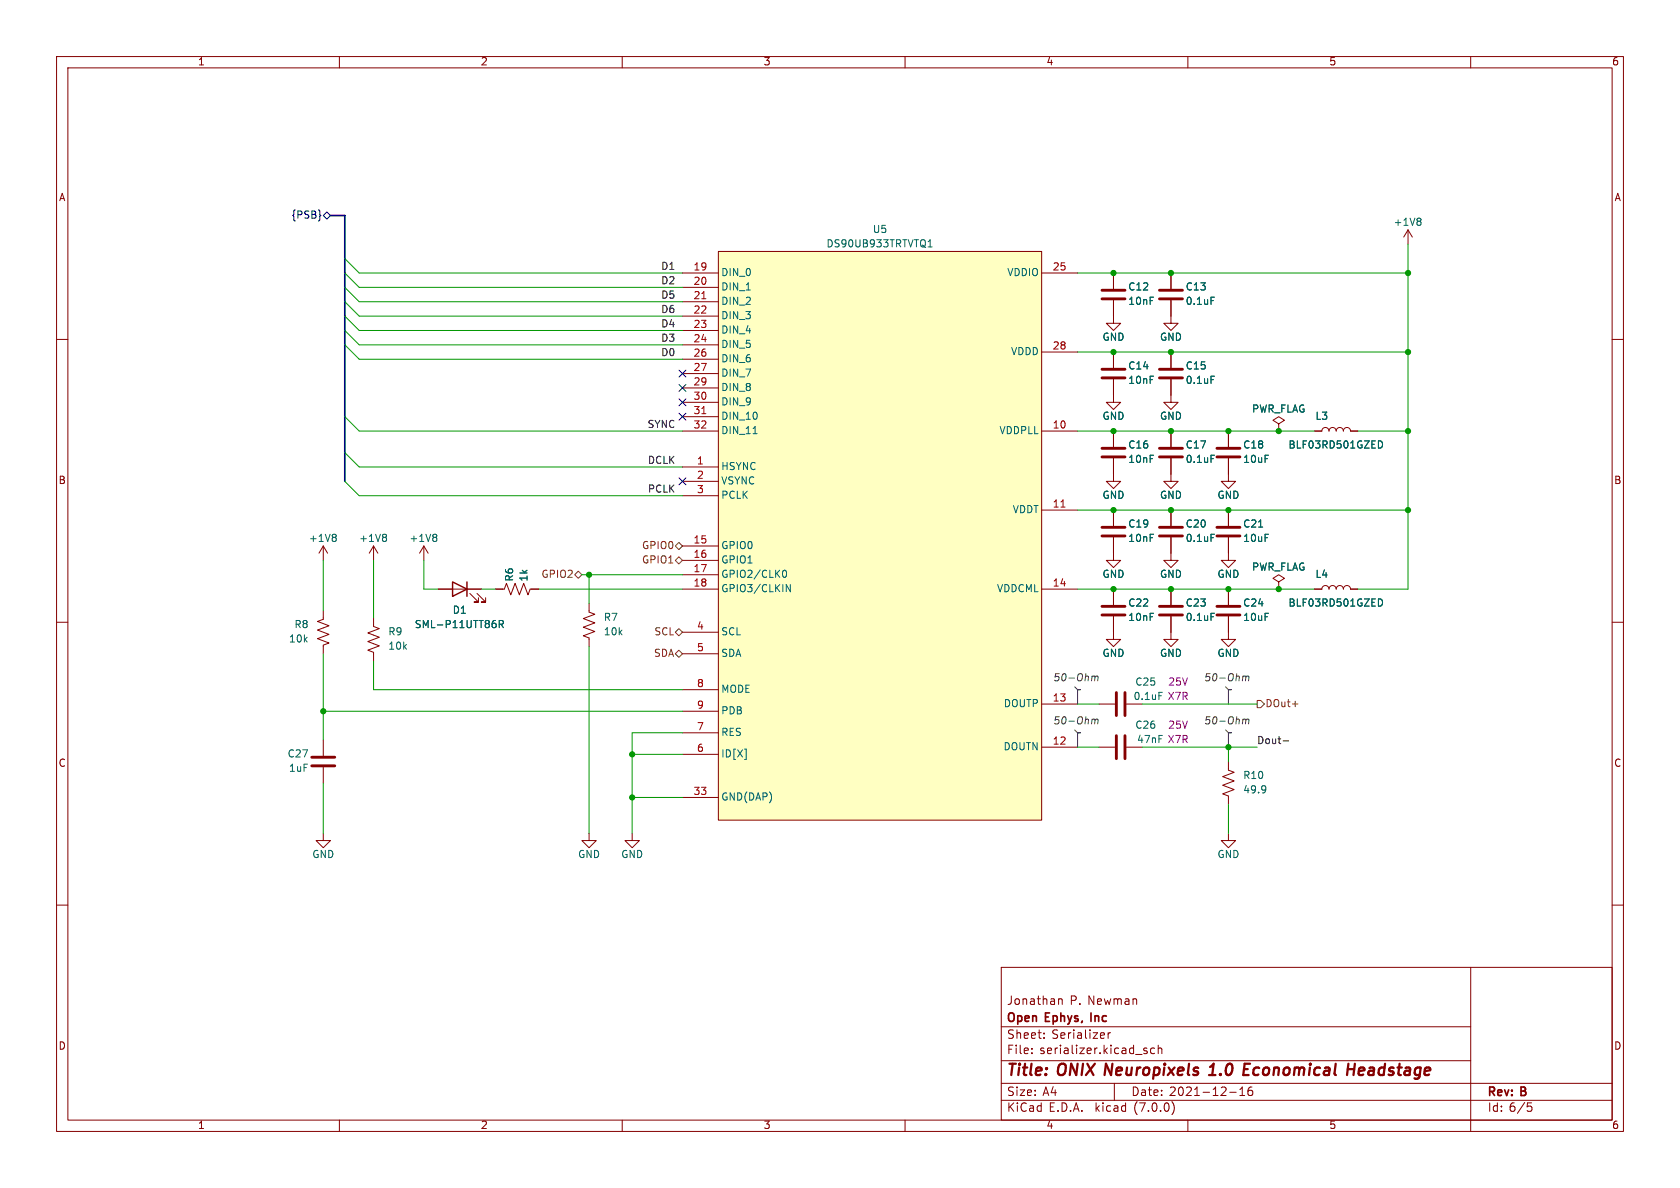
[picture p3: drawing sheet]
<svg xmlns="http://www.w3.org/2000/svg" width="297mm" height="210mm" viewBox="0 0 297 210" stroke-linecap="round" stroke-linejoin="round" font-family="sans-serif">
<g fill="none" stroke="#840000" stroke-width=".18">
<path d="M10 10h277v190h-277zM12 12h273v186h-273zM60 10v2M110 10v2M160 10v2M210 10v2M260 10v2M10 60h2M120.6 48.3h6.4M120.6 50.8h6.4M120.6 53.3h6.4M120.6 55.9h6.4"/>
<path d="M120.6 58.4h6.4M127 44.5h57.1v100.5h-57.1zM184.1 48.3h6.4M196.8 53.1v4.1h1.3l-1.3 1.2-1.2-1.2h1.2M196.8 48.3v2.8M207 53.1v4.1h1.3l-1.3 1.2-1.3-1.2h1.3M207 48.3v2.8M248.9 40.6l-.7 1.3M248.9 40.6v2.6M248.9 40.6l.8 1.3M285 60h2M120.6 76.2h6.4"/>
<path d="M120.6 61h6.4M120.6 63.5h6.4M120.6 66h6.4M120.6 68.6h6.4M120.6 71.1h6.4M120.6 73.7h6.4M184.1 76.2h6.4M184.1 62.2h6.4M196.8 67.1v4h1.3l-1.3 1.3-1.2-1.3h1.2M196.8 62.2v2.8M196.8 76.2v2.8M207 67.1v4h1.3l-1.3 1.3-1.3-1.3h1.3"/>
<path d="M207 62.2v2.8M207 76.2v2.8M217.2 76.2v2.8M226.1 74.9l1-.6-1-.6-1.1 .6 1.1 .6v1.3M226.1 76.2h.1M232.4 76.2h1.3a.64 .64 0 0 1 .6-.6 .64 .64 0 0 1 .6 .6 .64 .64 0 0 1 .7-.6 .64 .64 0 0 1 .6 .6 .64 .64 0 0 1 .7-.6 .64 .64 0 0 1 .6 .6 .64 .64 0 0 1 .6-.6 .64 .64 0 0 1 .7 .6h1.2M57.1 96.5l.8 1.3M57.1 96.5v2.6M57.1 96.5l-.7 1.3M66 96.5l-.7 1.3M66 96.5v2.6M66 96.5l.8 1.3"/>
<path d="M74.9 96.5l-.7 1.3M74.9 96.5v2.6M74.9 96.5l.8 1.3M120.6 82.6h6.4M120.6 96.5h6.4M120.6 99.1h6.4M120.6 85.1h6.4M120.6 87.6h6.4M184.1 90.2h6.4M196.8 81v4.1h1.3l-1.3 1.3-1.2-1.3h1.2M196.8 95v4.1h1.3l-1.3 1.2-1.2-1.2h1.2M196.8 90.2v2.8"/>
<path d="M207 95v4.1h1.3l-1.3 1.2-1.3-1.2h1.3M207 81v4.1h1.3l-1.3 1.3-1.3-1.3h1.3M207 90.2v2.8M217.2 95v4.1h1.2l-1.2 1.2-1.3-1.2h1.3M217.2 81v4.1h1.2l-1.2 1.3-1.3-1.3h1.3M217.2 90.2v2.8M10 110h2M57.1 108v1.5l-1 .4 2.1 .7-2.1 .8 2.1 .7-2.1 .8 2.1 .8-1.1 .3v1.6M66 109.2v1.5l1.1 .4-2.1 .8 2.1 .7-2.1 .8 2.1 .8-2.1 .7 1 .4v1.5M77.5 104.1h7.6M83.1 104.9l1.5 1.5h-.8h.8v-.7M84.3 104.9l1.6 1.5h-.8h.8v-.7"/>
<path d="M87.6 104.1h1.6l.3-1 .8 2.1 .8-2.1 .7 2.1 .8-2.1 .7 2.1 .4-1.1h1.5M104.1 106.7v1.5l1.1 .4-2.1 .7 2.1 .8-2.1 .8 2.1 .7-2.1 .8 1 .4v1.5M120.6 104.1h6.4M120.6 101.6h6.4M120.6 111.8h6.4M120.6 115.6h6.4M184.1 104.1h6.4M196.8 109v4h1.3l-1.3 1.3-1.2-1.3h1.2M196.8 104.1v2.8M207 109v4h1.3l-1.3 1.3-1.3-1.3h1.3M207 104.1v2.8M217.2 109v4h1.2l-1.2 1.3-1.3-1.3h1.3"/>
<path d="M217.2 104.1v2.8M226.1 102.9l1-.7-1-.6-1.1 .6 1.1 .7v1.2M226.1 104.1h.1M232.4 104.1h1.3a.64 .64 0 0 1 .6-.6 .64 .64 0 0 1 .6 .6 .64 .64 0 0 1 .7-.6 .64 .64 0 0 1 .6 .6 .64 .64 0 0 1 .7-.6 .64 .64 0 0 1 .6 .6 .64 .64 0 0 1 .6-.6 .64 .64 0 0 1 .7 .6h1.2M285 110h2M57.1 130.8v2.8M57.1 135.6v2.8M120.6 133.4h6.4M120.6 129.5h6.4M120.6 121.9h6.4M120.6 125.7h6.4M184.1 124.5h6.4"/>
<path d="M184.1 132.1h6.4M194.3 124.5h2.8M194.3 132.1h2.8M199.1 124.5h2.8M199.1 132.1h2.8M217.2 134.6v1.5l1 .4-2 .8 2 .7-2 .8 2 .8-2 .7 1 .4v1.5M10 160h2M57.1 147.3v1.3h-1.2l1.2 1.3 1.3-1.3h-1.3M104.1 147.3v1.3h1.3l-1.3 1.3-1.2-1.3h1.2M111.8 147.3v1.3h1.2l-1.2 1.3-1.3-1.3h1.3M120.6 141h6.4M217.2 147.3v1.3h1.2l-1.2 1.3-1.3-1.3h1.3"/>
<path d="M285 160h2M177 171h108v27h-108zM187.1 176.7l.3-.1h.3l.1 1M260 171v29M60 198v2M110 198v2M160 198v2M177 194.5h108M177 191.5h108M177 187.5h83M177 181.5h83M182.4 186.1v.2"/>
<path d="M182.4 185.3v.2M184.6 183.4v.2M184.6 182.6v.2M195.9 182.6v1M196.3 182.6h-.3l-.1 .2M197 191.5v3M202.4 185.8h.4v.2l-.2 .3h-.3M202.4 185.3h.4M204.1 185.3h-.4l-.3 .2v.5l.1 .2h.6M204.8 185.4l.2-.1h.3l.1 1M204.8 184.8v1.5M207.2 194.8a1.74 1.74 0 0 1 0 2.2"/>
<path d="M210 198v2M217.4 193.1h1.1M219.2 193.7h.8M219.2 192.6l.4-.4v1.5M221.3 192.2a.59 .59 0 0 0-.7 .6v.6l.2 .2 .4 .1 .2-.2 .1-.5-.2-.2-.4-.1-.3 .3M270.2 195.5h.3l.3 .3-.1 .6-.5 .1"/>
</g>
<path d="M213.7 190h1.2M213.9 188.6l.7-.6-.3 2M219.8 190h.9M219.9 189h.7M220 188h1M238.3 189h1.1M239.5 188l-.2 2" fill="none" stroke="#840000" stroke-width=".4"/>
<g fill="none" stroke="#006464" stroke-width=".18">
<path d="M251 38.6l.2 .2-.2 .3 .2 .3v.2l-.2 .2M164.1 43.6h.7M164.2 42.7l.2-.3v1.2M214.1 52.5h.6M133.1 76.7h.8M214.1 66.5h.6M243.7 77.9a.64 .64 0 0 1 .7 .7 .64 .64 0 0 1-.7 .6M59.2 94.4l.2 .3-.2 .3 .2 .2v.3l-.2 .2M68.1 94.4l.2 .3-.2 .3 .2 .2v.3l-.2 .2M77 94.4l.2 .3-.2 .3 .2 .2v.3l-.2 .2M214.1 94.4h.6M214.1 80.5h.6"/>
<path d="M88.3 110.4l.6-.1 .1-.2-.1-.3-.6-.1v1.3M88.6 110.4l.4 .6M138.3 101.3l.2-.4 .1-.1a.68 .68 0 0 1 .5 .6 .68 .68 0 0 1-.5 .7l-.1-.2-.2-.3M139 103.3l.7 1.3v-1.3M214.1 108.4h.6M243.7 105.9a.64 .64 0 0 1 .7 .6 .64 .64 0 0 1-.7 .6M204.9 122.4h.6M223.7 139a1.07 1.07 0 0 1-.1 1M223.8 139.4l-.1 .2"/>
</g>
<g fill="none" stroke="#840000" stroke-width=".51">
<path d="M194.8 52.8h4.1M194.8 51.3h4.1M205 52.8h4M205 51.3h4M194.8 79.2h4.1M194.8 66.8h4.1M194.8 65.3h4.1M205 79.2h4M205 66.8h4M205 65.3h4M215.1 79.2h4.1M194.8 94.7h4.1"/>
<path d="M194.8 93.2h4.1M194.8 80.8h4.1M205 94.7h4M205 93.2h4M205 80.8h4M215.1 94.7h4.1M215.1 93.2h4.1M215.1 80.8h4.1M194.8 108.7h4.1M194.8 107.2h4.1M205 108.7h4M205 107.2h4"/>
<path d="M215.1 108.7h4.1M215.1 107.2h4.1M55.1 135.4h4.1M55.1 133.9h4.1M197.4 122.4v4.1M197.4 130v4.1M198.9 122.4v4.1M198.9 130v4.1"/>
</g>
<path d="M80 102.9l2.5 1.2-2.5 1.3zM82.5 102.9v2.5" fill="none" stroke="#840000" stroke-width=".25"/>
<path d="M127 44.5h57.1v100.5h-57.1z" fill="#ffffc2" stroke="#ffffc2" stroke-width=".18"/>
<path d="M124.1 52.8h.7M124.1 73.1h.7M187.6 89.6h.7" fill="none" stroke="#a90000" stroke-width=".18"/>
<g fill="none" stroke="#484848" stroke-width=".18">
<path d="M193.1 119.6l.3-.1 .2 .2M193.6 119.7l.2-.2 .3 .1v.8M193.6 119.7l-.1 .7M219.8 119.6l.3-.1 .2 .2M220.3 119.7l.2-.2 .3 .1-.1 .8M220.3 119.7l-.1 .7M190 121.4l.5 .5h.5h-.5v2.6M190 129l.5 .5h.5h-.5v2.6M193.1 127.2l.3-.1 .2 .2M193.6 127.3l.2-.2 .3 .1v.8M193.6 127.3l-.1 .7M216.7 121.4l.5 .5h.5h-.5v2.6"/>
<path d="M216.7 129l.5 .5h.5h-.5v2.6M219.8 127.2l.3-.1 .2 .2M220.3 127.3l.2-.2 .3 .1-.1 .8M220.3 127.3l-.1 .7"/>
</g>
<path d="M56.6 38l.1 .1h-.1M57.1 38.1l.7-.6 .6 .6-.6 .6zM120 65.4l1.3 1.2M120 73.1l1.3 1.2M120 70.5l1.3 1.2M120 68l1.3 1.2M121.3 65.4l-1.3 1.2M121.3 73.1l-1.3 1.2M121.3 70.5l-1.3 1.2M121.3 68l-1.3 1.2M120 84.5l1.3 1.2M121.3 84.5l-1.3 1.2" fill="none" stroke="#000084" stroke-width=".18"/>
<path d="M119.4 99.1l.6-.7 .6 .7-.6 .6zM119.4 96.5l.6-.6 .6 .6-.6 .7zM101.6 101.6l.6-.6 .7 .6-.7 .6zM119.4 115.6l.6-.7 .6 .7-.6 .6zM119.4 111.8l.6-.7 .6 .7-.6 .6zM222.2 123.8h.7l.6 .7-.6 .6h-.7zM228.5 124.4h1" fill="none" stroke="#725600" stroke-width=".18"/>
<path d="M226.8 131h1" fill="none" stroke="#0f0f0f" stroke-width=".18"/>
<path d="M58.4 38.1h2.6v47" fill="none" stroke="#000084" stroke-width=".3"/>
<g fill="none" stroke="#009600" stroke-width=".18">
<path d="M61 50.8l2.5 2.5h57.1M61 53.3l2.5 2.6h57.1M61 48.3l2.5 2.5h57.1M61 45.7l2.5 2.6h57.1M61 55.9l2.5 2.5h57.1M61 58.4l2.5 2.6h57.1M190.5 48.3h58.4M248.9 43.2v60.9h-8.9M61 73.7l2.5 2.5h57.1M61 61l2.5 2.5h57.1M190.5 76.2h41.9M190.5 62.2h58.4"/>
<path d="M240 76.2h8.9M57.1 99.1v8.9M61 80l2.5 2.6h57.1M61 85.1l2.5 2.5h57.1M66 99.1v10.1M74.9 99.1v5h2.6M190.5 90.2h58.4M57.1 115.6v15.2M66 116.8v5.1h54.6M85.1 104.1h2.5M95.2 104.1h25.4M102.9 101.6h17.7"/>
<path d="M104.1 101.6v5.1M104.1 114.3v33M190.5 104.1h41.9M57.1 138.4v8.9M57.1 125.7h63.5M111.8 133.4h8.8M120.6 129.5h-8.8v17.8M190.5 124.5h3.8M190.5 132.1h3.8M201.9 124.5h20.3M201.9 132.1h20.3M217.2 132.1v2.5"/>
<path d="M111.8 141h8.8M217.2 142.2v5.1"/>
</g>
<g fill="#009600" stroke="#009600" stroke-width=".18">
<circle cx="57.1" cy="125.7" r=".46"/>
<circle cx="111.8" cy="141" r=".46"/>
<circle cx="111.8" cy="133.4" r=".46"/>
<circle cx="104.1" cy="101.6" r=".46"/>
<circle cx="196.8" cy="62.2" r=".46"/>
<circle cx="196.8" cy="76.2" r=".46"/>
<circle cx="207" cy="76.2" r=".46"/>
<circle cx="217.2" cy="76.2" r=".46"/>
<circle cx="207" cy="104.1" r=".46"/>
<circle cx="196.8" cy="104.1" r=".46"/>
<circle cx="196.8" cy="90.2" r=".46"/>
<circle cx="217.2" cy="104.1" r=".46"/>
<circle cx="217.2" cy="90.2" r=".46"/>
<circle cx="207" cy="90.2" r=".46"/>
<circle cx="217.2" cy="132.1" r=".46"/>
<circle cx="226.1" cy="76.2" r=".46"/>
<circle cx="226.1" cy="104.1" r=".46"/>
<circle cx="248.9" cy="62.2" r=".46"/>
<circle cx="248.9" cy="48.3" r=".46"/>
<circle cx="207" cy="48.3" r=".46"/>
<circle cx="196.8" cy="48.3" r=".46"/>
<circle cx="207" cy="62.2" r=".46"/>
<circle cx="248.9" cy="76.2" r=".46"/>
<circle cx="248.9" cy="90.2" r=".46"/>
</g>
<g font-size="2.8" fill="#840000">
<text x="178" y="190.8">Title:</text>
<text x="187.1" y="190.8">ONIX Neuropixels</text>
<text x="215.1" y="190.8">1.0</text>
<text x="221.7" y="190.8">Economical</text>
<text x="240.6" y="190.8">Headstage</text>
</g>
<g font-size="2.1" fill="#840000">
<text x="178" y="177.9">Jonathan</text>
<text x="189.1" y="177.9">P. Newman</text>
<text x="178" y="183.9">Sheet:</text>
<text x="178" y="181.1">Open</text>
<text x="184.9" y="181.1">Ephys,</text>
<text x="185.9" y="183.9">Serializer</text>
<text x="193.4" y="181.1">Inc</text>
<text x="178" y="186.6">File:</text>
<text x="183.8" y="186.6">serializer.kicad_sch</text>
<text x="178" y="196.8">KiCad</text>
<text x="178" y="194">Size:</text>
<text x="184.3" y="194">A4</text>
<text x="185.4" y="196.8">E.D.A.</text>
<text x="193.7" y="196.8">kicad</text>
<text x="200" y="194">Date:</text>
<text x="200.6" y="196.8">(7.0.0)</text>
<text x="206.7" y="194">2021-12-16</text>
<text x="263" y="194.2">Rev:</text>
<text x="263" y="196.8">Id: 6/5</text>
<text x="269" y="194.2">B</text>
</g>
<g font-size="1.8" fill="#840000">
<text x="35" y="11.8">1</text>
<text x="85" y="11.8">2</text>
<text x="135" y="11.8">3</text>
<text x="185" y="11.8">4</text>
<text x="235" y="11.8">5</text>
<text x="285" y="11.8">6</text>
<text x="10.4" y="35.8">A</text>
<text x="285.4" y="35.8">A</text>
<text x="10.3" y="85.8">B</text>
<text x="285.3" y="85.8">B</text>
<text x="10.3" y="135.8">C</text>
<text x="285.3" y="135.8">C</text>
<text x="10.3" y="185.8">D</text>
<text x="285.3" y="185.8">D</text>
<text x="35" y="199.8">1</text>
<text x="85" y="199.8">2</text>
<text x="135" y="199.8">3</text>
<text x="185" y="199.8">4</text>
<text x="235" y="199.8">5</text>
<text x="285" y="199.8">6</text>
</g>
<text font-size="1.8" fill="#000084" x="51.4" y="38.9">{PSB}</text>
<g font-size="1.8" fill="#006464">
<text x="154.2" y="41.5">U5</text>
<text x="246.3" y="40.2">+1V8</text>
<text x="146" y="44">DS90UB933TRTVTQ1</text>
<text x="127.5" y="49.1">DIN_0</text>
<text x="127.5" y="51.6">DIN_1</text>
<text x="178" y="49.1">VDDIO</text>
<text x="199.4" y="51.6">C12</text>
<text x="209.6" y="51.6">C13</text>
<text x="127.5" y="54.2">DIN_2</text>
<text x="127.5" y="56.7">DIN_3</text>
<text x="127.5" y="59.2">DIN_4</text>
<text x="199.4" y="54.2">10nF</text>
<text x="209.6" y="54.2">0.1uF</text>
<text x="127.5" y="61.8">DIN_5</text>
<text x="127.5" y="64.3">DIN_6</text>
<text x="178.6" y="63.1">VDDD</text>
<text x="194.9" y="60.5">GND</text>
<text x="199.4" y="65.6">C14</text>
<text x="205" y="60.5">GND</text>
<text x="209.6" y="65.6">C15</text>
<text x="127.5" y="66.9">DIN_7</text>
<text x="127.5" y="69.4">DIN_8</text>
<text x="127.5" y="71.9">DIN_9</text>
<text x="199.4" y="68.1">10nF</text>
<text x="209.6" y="68.1">0.1uF</text>
<text x="127.5" y="74.5">DIN_10</text>
<text x="127.5" y="77">DIN_11</text>
<text x="176.6" y="77">VDDPLL</text>
<text x="194.9" y="74.5">GND</text>
<text x="205" y="74.5">GND</text>
<text x="221.3" y="73.2">PWR_FLAG</text>
<text x="232.5" y="74.5">L3</text>
<text x="127.5" y="83.4">HSYNC</text>
<text x="199.4" y="79.6">C16</text>
<text x="199.4" y="82.1">10nF</text>
<text x="209.6" y="79.6">C17</text>
<text x="209.6" y="82.1">0.1uF</text>
<text x="219.7" y="79.6">C18</text>
<text x="219.7" y="82.1">10uF</text>
<text x="227.7" y="79.6">BLF03RD501GZED</text>
<text x="127.5" y="85.9">VSYNC</text>
<text x="127.5" y="88.5">PCLK</text>
<text x="194.9" y="88.5">GND</text>
<text x="205" y="88.5">GND</text>
<text x="215.2" y="88.5">GND</text>
<text x="178.9" y="91">VDDT</text>
<text x="199.4" y="93.5">C19</text>
<text x="209.6" y="93.5">C20</text>
<text x="219.7" y="93.5">C21</text>
<text x="54.5" y="96.1">+1V8</text>
<text x="63.4" y="96.1">+1V8</text>
<text x="72.3" y="96.1">+1V8</text>
<text x="127.5" y="97.3">GPIO0</text>
<text x="127.5" y="99.9">GPIO1</text>
<text x="199.4" y="96.1">10nF</text>
<text x="209.6" y="96.1">0.1uF</text>
<text x="219.7" y="96.1">10uF</text>
<text x="221.3" y="101.2">PWR_FLAG</text>
<text x="91" y="102.9" transform="rotate(-90 91 102.9)">R6</text>
<text x="93.5" y="102.9" transform="rotate(-90 93.5 102.9)">1k</text>
<text x="127.5" y="102.4">GPIO2/CLK0</text>
<text x="127.5" y="105">GPIO3/CLKIN</text>
<text x="176.1" y="105">VDDCML</text>
<text x="194.9" y="102.4">GND</text>
<text x="199.4" y="107.5">C22</text>
<text x="205" y="102.4">GND</text>
<text x="209.6" y="107.5">C23</text>
<text x="215.2" y="102.4">GND</text>
<text x="219.7" y="107.5">C24</text>
<text x="227.7" y="107.5">BLF03RD501GZED</text>
<text x="232.5" y="102.4">L4</text>
<text x="51" y="113.9">10k</text>
<text x="52" y="111.3">R8</text>
<text x="68.6" y="112.6">R9</text>
<text x="73.3" y="111.3">SML-P11UTT86R</text>
<text x="80" y="108.8">D1</text>
<text x="106.7" y="110">R7</text>
<text x="106.7" y="112.6">10k</text>
<text x="127.5" y="112.6">SCL</text>
<text x="199.4" y="110">10nF</text>
<text x="209.6" y="110">0.1uF</text>
<text x="219.7" y="110">10uF</text>
<text x="68.6" y="115.1">10k</text>
<text x="127.5" y="116.4">SDA</text>
<text x="194.9" y="116.4">GND</text>
<text x="205" y="116.4">GND</text>
<text x="215.2" y="116.4">GND</text>
<text x="127.5" y="122.7">MODE</text>
<text x="177.3" y="125.3">DOUTP</text>
<text x="200.3" y="124">0.1uF</text>
<text x="200.6" y="121.5">C25</text>
<text x="127.5" y="130.4">RES</text>
<text x="127.5" y="126.6">PDB</text>
<text x="200.6" y="129.1">C26</text>
<text x="200.9" y="131.6">47nF</text>
<text x="50.8" y="134.2">C27</text>
<text x="51" y="136.7">1uF</text>
<text x="127.5" y="134.2">ID[X]</text>
<text x="177.3" y="132.9">DOUTN</text>
<text x="219.7" y="138">R10</text>
<text x="127.5" y="141.8">GND(DAP)</text>
<text x="219.7" y="140.5">49.9</text>
<text x="55.2" y="152">GND</text>
<text x="102.1" y="152">GND</text>
<text x="109.8" y="152">GND</text>
<text x="215.2" y="152">GND</text>
</g>
<g font-size="1.8" fill="#0f0f0f">
<text x="116.8" y="47.9">D1</text>
<text x="116.8" y="53">D5</text>
<text x="116.8" y="50.5">D2</text>
<text x="116.8" y="55.5">D6</text>
<text x="116.8" y="58.1">D4</text>
<text x="116.8" y="60.6">D3</text>
<text x="116.8" y="63.2">D0</text>
<text x="114.4" y="75.9">SYNC</text>
<text x="114.4" y="82.2">DCLK</text>
<text x="114.4" y="87.3">PCLK</text>
<text x="222.2" y="131.7">Dout-</text>
</g>
<g font-size="1.8" fill="#a90000">
<text x="122.6" y="48">19</text>
<text x="122.6" y="50.5">20</text>
<text x="122.6" y="53.1">21</text>
<text x="186.1" y="48">25</text>
<text x="122.6" y="55.6">22</text>
<text x="122.6" y="58.2">23</text>
<text x="122.6" y="60.7">24</text>
<text x="122.6" y="63.2">26</text>
<text x="122.6" y="65.8">27</text>
<text x="186.1" y="62">28</text>
<text x="122.6" y="68.3">29</text>
<text x="122.6" y="70.9">30</text>
<text x="122.6" y="73.4">31</text>
<text x="122.6" y="75.9">32</text>
<text x="186.1" y="75.9">10</text>
<text x="123.2" y="82.3">1</text>
<text x="123.2" y="84.8">2</text>
<text x="123.2" y="87.4">3</text>
<text x="186.1" y="89.9">11</text>
<text x="122.6" y="96.3">15</text>
<text x="122.6" y="98.8">16</text>
<text x="122.6" y="101.3">17</text>
<text x="122.6" y="103.9">18</text>
<text x="186.1" y="103.9">14</text>
<text x="123.2" y="111.5">4</text>
<text x="123.2" y="115.3">5</text>
<text x="123.2" y="121.7">8</text>
<text x="123.2" y="125.5">9</text>
<text x="186.1" y="124.2">13</text>
<text x="123.2" y="129.3">7</text>
<text x="186.1" y="131.8">12</text>
<text x="123.2" y="133.1">6</text>
<text x="122.6" y="140.7">33</text>
</g>
<g font-size="1.8" fill="#725600">
<text x="113.4" y="99.9">GPIO1</text>
<text x="113.4" y="97.3">GPIO0</text>
<text x="95.6" y="102.4">GPIO2</text>
<text x="115.6" y="112.6">SCL</text>
<text x="115.5" y="116.4">SDA</text>
<text x="223.7" y="125.3">DOut+</text>
</g>
<g font-size="1.8" fill="#484848">
<text x="186.2" y="120.7">50-Ohm</text>
<text x="212.9" y="120.7">50-Ohm</text>
<text x="186.2" y="128.3">50-Ohm</text>
<text x="212.9" y="128.3">50-Ohm</text>
</g>
<g font-size="1.8" fill="#840084">
<text x="206.4" y="124">X7R</text>
<text x="206.5" y="121.5">25V</text>
<text x="206.4" y="131.6">X7R</text>
<text x="206.5" y="129.1">25V</text>
</g>
</svg>
